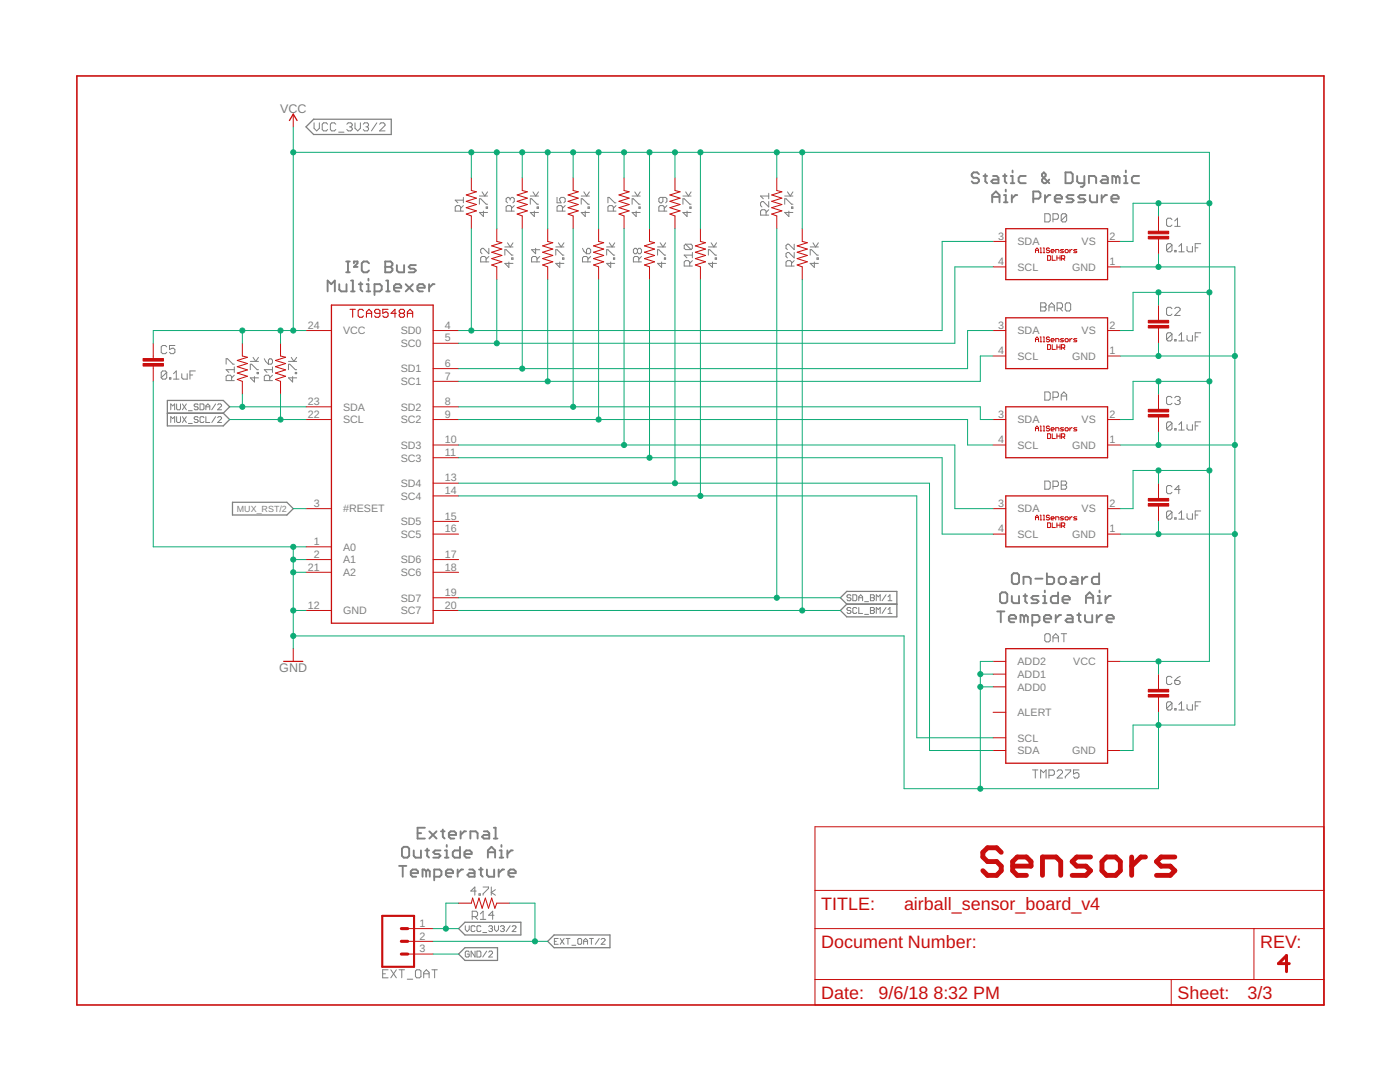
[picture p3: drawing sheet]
<svg xmlns="http://www.w3.org/2000/svg" width="279mm" height="216mm" viewBox="0 0 279 216" stroke-linecap="round" stroke-linejoin="round" font-family="sans-serif">
<g fill="none" stroke="#808080" stroke-width=".38">
<path d="M195.4 34.8l-.4-.4h-.7l-.4 .4v.3l.4 .4h.7l.4 .3v.4l-.4 .4h-.7l-.4-.4M196.3 35.1h.7M196.6 34.8v1.4l.4 .4M198 39.3h1.5M198.2 35.1h.7l.4 .4v1.1h-1.1l-.4-.4 .4-.4h1.1M200.2 35.1h.7M200.4 38.9h.3v1.5M200.5 34.8v1.4l.4 .4M200.7 37.8v.4M201.7 36.6h.7M201.7 35.1h.4v1.5M201.9 38.9v1.5"/>
<path d="M202.1 34v.4M203 38.9h-.4l-.7 .7M204.7 35.1h-1.1l-.3 .4v.7l.3 .4h1.1M206.2 39.6h1.1l.3-.3v-.7l-.3-.4h-1.1v2.2M208.6 38.9v1.5M209.4 35.8l-.7 .8h-.4l-.3-.4v-.4l.7-.7v-.3l-.4-.4-.3 .4v.3l1.4 1.5M209.6 38.9h-.3l-.7 .7M210.5 39.6h1.4v-.3l-.3-.4h-.7l-.4 .4v.7l.4 .4h.7M212.6 34.4h1.1l.4 .4v1.4l-.4 .4h-1.1zM214.3 38.9h-1.1l-.4 .4 .4 .3h.7l.4 .4-.4 .4h-1.1M215 35.1v1.1l.3 .4h1.1M216.4 35.1v1.8l-.4 .4h-.3"/>
<path d="M216.6 38.9h-1.1l-.3 .4 .3 .3h.8l.3 .4-.3 .4h-1.1M217.3 36.6v-1.5h1.1l.4 .4v1.1M217.5 38.9v1.1l.4 .4h1v-1.5M219.9 38.9v1.5M220 35.1h.7l.4 .4v1.1h-1.1l-.4-.4 .4-.4h1.1M220.9 38.9h-.3l-.7 .7M221.8 39.6h1.4v-.3l-.3-.4h-.7l-.4 .4v.7l.4 .4h.7M222.7 35.5l-.3-.4h-.4v1.5M222.7 35.5v1.1M222.7 35.5l.4-.4 .3 .4v1.1M224.3 36.6h.7M224.3 35.1h.4v1.5"/>
<path d="M224.7 34v.4M227.3 35.1h-1l-.4 .4v.7l.4 .4h1M65.4 58.1v-2.1l.7 .7 .7-.7v2.1M67.7 56.7v1.1l.4 .3h1.1v-1.4M69.1 54.3h.7M69.1 52.2h.7M69.4 52.2v2.1M70.1 58.1h.7M70.1 56h.3v2.1M70.6 52.5v-.3h.8v.3l-.8 .8h.8M71.6 56.7h.7M72 56.3v1.5l.3 .3"/>
<path d="M73.2 58.1h.7M73.2 56.7h.3v1.4M73.5 55.6v.4M73.6 52.5l-.3-.3h-.7l-.4 .3v1.5l.4 .3h.7l.3-.3M74.7 58.1h1.1l.4-.3v-.7l-.4-.4h-1.1v2.2M76.9 52.2h1.1l.3 .3v.4l-.3 .4 .3 .3v.4l-.3 .3h-1.1zM76.9 53.3h1.1M77.1 58.1h.7M77.1 56h.3v2.1M78.6 57.4h1.5v-.3l-.4-.4h-.7l-.4 .4v.7l.4 .3h.7M79.2 52.9v1.1l.4 .3h1v-1.4M81 56.7l1.4 1.4"/>
<path d="M82.4 56.7l-1.4 1.4M83 52.9h-1.1l-.3 .4 .3 .3h.7l.4 .4-.4 .3h-1M83.3 57.4h1.5v-.3l-.4-.4h-.7l-.4 .4v.7l.4 .3h.7M85.6 56.7v1.4M86.7 56.7h-.3l-.8 .7M198 40.4v-1.5l.8-.7 .7 .7v1.5M200.4 40.4h.7M199.9 118.2h.8l.3 .4v1.4l-.3 .4h-.8l-.3-.4v-1.4zM201.9 118.9v1.1l.4 .4h1.1v-1.5M202.3 114.4h.7l.4 .3v1.5l-.4 .3h-.7l-.4-.3v-1.5zM204.3 116.5v-1.4h1l.4 .4v1M204.3 118.9h.7"/>
<path d="M204.6 118.6v1.4l.4 .4M206.6 115.5h1.4M207.3 118.9h-1.1l-.4 .4 .4 .3h.7l.4 .4-.4 .4h-1.1M208.2 118.9h.3v1.5M208.5 117.8v.4M208.9 114.4v2.1h1.1l.4-.3v-.7l-.4-.4h-1.1M211.2 118.2v2.2h-1.1l-.4-.4v-.7l.4-.4h1.1M211.3 115.5l.3-.4h.8l.3 .4v.7l-.3 .3h-.8l-.3-.3zM212 119.6h1.5v-.3l-.4-.4h-.7l-.4 .4v.7l.4 .4h.7M214 115.1h.7l.4 .4v1h-1.1l-.4-.3 .4-.4h1.1M215.9 115.1v1.4M216.7 119.3h1.5"/>
<path d="M217 115.1h-.3l-.8 .7M219.1 118.9h.3v1.5M219.4 114.4v2.1h-1.1l-.4-.3v-.7l.4-.4h1.1M219.4 117.8v.4M220.6 118.9v1.5M221.7 118.9h-.4l-.7 .7M199 122h1.4M199.7 122v2.2M201.3 123.4h1.5v-.3l-.4-.4h-.7l-.4 .4v.7l.4 .4h.7M204.4 123.1l-.4-.4h-.3v1.5M204.4 123.1v1.1M204.4 123.1l.3-.4 .4 .4v1.1"/>
<path d="M206 124.2h1.1l.4-.4v-.7l-.4-.4h-1.1v2.2M208.2 120.4h.7M208.3 123.4h1.5v-.3l-.4-.4h-.7l-.4 .4v.7l.4 .4h.7M210.7 122.7v1.5M211.8 122.7h-.4l-.7 .7M213 122.7h.7l.4 .4v1.1h-1.1l-.4-.4 .4-.4h1.1M215 122.7h.7M215.3 122.4v1.4l.4 .4M216.5 122.7v1.1l.4 .4h1.1v-1.5M216.7 120.4v-1.5l.7-.7 .8 .7v1.5M218.9 122.7v1.5M219.1 120.4h.7"/>
<path d="M220 122.7h-.4l-.7 .7M220.8 123.4h1.5v-.3l-.4-.4h-.7l-.4 .4v.7l.4 .4h.7M79.7 172.8h1.4M80.2 169.3l.4-.3h.7l.4 .3v1.5l-.4 .3h-.7l-.4-.3zM80.4 172.8v2.1M82 174.2h1.4v-.3l-.3-.4h-.8l-.3 .4v.7l.3 .3h.8M82.6 169.7v1.1l.3 .3h1.1v-1.4M83.3 166.2h.8M84.8 165.2h-1.5v2.1h1.5M84.9 169.7h.7M85 173.9l-.3-.4h-.4v1.4M85 173.9v1"/>
<path d="M85 173.9l.4-.4 .4 .4v1M85.3 169.3v1.5l.3 .3M85.7 165.9l1.4 1.4M86.7 174.9h1l.4-.3v-.7l-.4-.4h-1v2.2M87.1 165.9l-1.4 1.4M87.9 169.7h-1.1l-.3 .4 .3 .3h.7l.4 .4-.4 .3h-1M88 165.9h.7M88.4 165.5v1.5l.3 .3M88.8 171.1h.7M88.8 169.7h.4v1.4M89 174.2h1.4v-.3l-.3-.4h-.8l-.3 .4v.7l.3 .3h.8M89.2 168.6v.4"/>
<path d="M89.6 166.6h1.4v-.4l-.3-.3h-.8l-.3 .3v.8l.3 .3h.8M91.3 173.5v1.4M91.8 169v2.1h-1.1l-.3-.3v-.7l.3-.4h1.1M91.9 165.9v1.4M92.4 173.5h-.3l-.8 .7M92.7 170.4h1.4v-.3l-.3-.4h-.8l-.3 .4v.7l.3 .3h.8M93 165.9h-.4l-.7 .7M93.6 173.5h.8l.3 .4v1h-1.1l-.3-.3 .3-.4h1.1M93.9 167.3v-1.4h1.1l.3 .3v1.1M95.6 173.5h.7M96 173.1v1.5l.3 .3M96.6 165.9h.7l.3 .3v1.1h-1l-.4-.3 .4-.4h1"/>
<path d="M97.2 173.5v1.1l.3 .3h1.1v-1.4M97.4 171.1v-1.4l.7-.7 .7 .7v1.4M97.4 170.1h1.4M98.6 165.2h.3v2.1M98.6 167.3h.7M99.5 173.5v1.4M99.7 171.1h.7M99.7 169.7h.4v1.4M100.1 168.6v.4M100.6 173.5h-.4l-.7 .7M101.3 169.7v1.4M101.5 174.2h1.4v-.3l-.3-.4h-.8l-.3 .4v.7l.3 .3h.8"/>
<path d="M102.3 169.7h-.3l-.7 .7"/>
</g>
<g fill="none" stroke="#808080" stroke-width=".2">
<path d="M62.7 24.5v1.1l.5 .5 .5-.5v-1.1M65.4 24.8l-.3-.3h-.5l-.3 .3v1l.3 .3h.5l.3-.3M67 24.8l-.3-.3h-.5l-.3 .3v1l.3 .3h.5l.3-.3M67.6 26.4h1M69.2 24.8l.3-.3h.5l.3 .3v.2l-.3 .3M69.7 25.3h.3M70 25.3l.3 .3v.2l-.3 .3h-.5l-.3-.3M70.8 24.5v1.1l.6 .5 .5-.5v-1.1M72.5 24.8l.2-.3h.6l.3 .3v.2l-.3 .3M73 25.3h.3M73.3 25.3l.3 .3v.2l-.3 .3h-.6l-.2-.3M75.2 24.5l-1.1 1.6"/>
<path d="M75.8 24.8l.2-.3h.6l.2 .3v.2l-1 1.1h1M92.5 39.9h-1.7l.6 .6M92.5 39.4v1.1M95.7 39.1h1.6M96.2 38.3l.6 .8 .5-.8M101.8 39.7l-.3-.3h-.2l-.3 .3v.5l.3 .3M101.8 39.7l.3-.3h.3l.2 .3v.5l-.2 .3M101.8 39.7v.2M105.8 39.1h1.7M106.4 38.3l.5 .8 .6-.8M111.2 39.4v1.1h.8l-.3-.8 .3-.3h.5l.3 .3v.5l-.3 .3M116 39.1h1.6"/>
<path d="M116.5 38.3l.6 .8 .5-.8M126.2 39.1h1.6M126.7 38.3l.5 .8 .6-.8M132.3 39.4v.8l-.3 .3h-.3l-.2-.3v-.5l.2-.3h1.1l.3 .3v.5l-.3 .3M136.3 39.1h1.6M136.8 38.3l.6 .8 .5-.8M153.4 39.1h-1.6l.5 .6M153.4 38.6v1.1M156.6 39.1h1.6M157.2 38.3l.5 .8 .5-.8M91.9 42.1v-.8l-.2-.3h-.6l-.3 .3v.8h1.7M92.5 41l-.6 .6"/>
<path d="M95.7 40.7v-1h.2l1.1 1h.3M96.5 42.1v1.1l-.8-.8h1.6M97 52.3v-.8l-.3-.3h-.5l-.3 .3v.8h1.7M97 41.3h.3v.3h-.3zM97.6 49.6v1l-1.1-1h-.3l-.3 .2v.6l.3 .2M97.6 51.2l-.6 .5M100.8 50.9v-1.1h.2l1.1 1.1h.3M100.8 49.3h1.6M101.3 48.5l.5 .8 .6-.8M101.6 52.3v1.1l-.8-.8h1.6M102.1 42.1v-.8l-.3-.3h-.5l-.3 .3v.8h1.6M102.1 51.5h.3v.2h-.3z"/>
<path d="M102.6 41l-.5 .6M105.8 40.7v-1h.3l1.1 1h.3M106.6 42.1v1.1l-.8-.8h1.7M106.9 49.6v1l-.8-.8h1.6M107.2 52.3v-.8l-.3-.3h-.5l-.3 .3v.8h1.6M107.2 41.3h.3v.3h-.3zM107.7 51.2l-.5 .5M110.9 50.9v-1.1h.3l1.1 1.1h.2M110.9 49.3h1.6M111.4 48.5l.6 .8 .5-.8M111.7 52.3v1.1l-.8-.8h1.6M112.2 42.1v-.8l-.2-.3h-.6l-.2 .3v.8h1.6"/>
<path d="M112.3 51.5h.2v.2h-.2zM112.8 41l-.6 .6M116 40.7v-1h.2l1.1 1h.3M116.2 49.6l.3 .5 .6 .5M116.8 42.1v1.1l-.8-.8h1.6M117.1 49.8l.2-.2h.3l.3 .2v.6l-.3 .2h-.5zM117.3 52.3v-.8l-.2-.3h-.6l-.3 .3v.8h1.7M117.3 41.3h.3v.3h-.3zM117.9 51.2l-.6 .5M121.1 50.9v-1.1h.2l1.1 1.1h.3M121.1 49.3h1.6M121.3 40.5v-1.1h.3l1.1 1.1h.2"/>
<path d="M121.6 48.5l.6 .8 .5-.8M121.9 52.3v1.1l-.8-.8h1.6M122.4 42.1v-.8l-.3-.3h-.5l-.3 .3v.8h1.6M122.4 51.5h.3v.2h-.3zM122.9 41l-.5 .6M126.2 40.7v-1h.2l1.1 1h.3M127 42.1v1.1l-.8-.8h1.6M127.2 49.8l-.3-.2h-.2l-.3 .2v.6l.3 .2h.2l.3-.2M127.2 49.8l.3-.2h.3l.2 .2v.6l-.2 .2h-.3l-.3-.2M127.2 49.8v.6M127.5 52.3v-.8l-.3-.3h-.5l-.3 .3v.8h1.6M127.5 41.3h.3v.3h-.3z"/>
<path d="M128 51.2l-.5 .5M131.2 50.9v-1.1h.3l1.1 1.1h.2M131.2 49.3h1.6M131.8 48.5l.5 .8 .5-.8M132 52.3v1.1l-.8-.8h1.6M132.6 42.1v-.8l-.3-.3h-.6l-.2 .3v.8h1.6M132.6 51.5h.2v.2h-.2zM133.1 41l-.5 .6M136.3 40.7v-1h.3l1.1 1h.2M136.8 48.7l-.3 .3v.6l.3 .2h1.1M136.8 48.7h1.1l.3 .3v.6l-.3 .2M136.8 48.7l1.1 1.1"/>
<path d="M137.1 42.1v1.1l-.8-.8h1.6M137.6 53.1v-.8l-.2-.3h-.6l-.3 .3v.8h1.7M137.7 41.3h.2v.3h-.2zM138.2 50.9h-1.7l.6 .6M138.2 52l-.6 .6M138.2 50.4v1.1M141.4 50.9v-1.1h.2l1.1 1.1h.3M141.4 49.3h1.6M141.9 48.5l.6 .8 .5-.8M142.2 52.3v1.1l-.8-.8h1.6M142.7 51.5h.3v.2h-.3zM152.9 42.9v-.8l-.3-.3h-.5l-.3 .3v.8h1.6"/>
<path d="M153.4 40.2v1.1l-1.1-1.1h-.2l-.3 .3v.5l.3 .3M153.4 41.8l-.5 .6M156.6 40.7v-1h.3l1.1 1h.2M157.4 42.1v1.1l-.8-.8h1.6M158 41.3h.2v.3h-.2zM158 53.1v-.8l-.3-.3h-.6l-.2 .3v.8h1.6M158.5 48.7v1.1l-1.1-1.1h-.3l-.2 .3v.6l.2 .2M158.5 50.4v1.1l-1.1-1.1h-.3l-.2 .2v.6l.2 .3M158.5 52l-.5 .6M161.7 50.9v-1.1h.3l1 1.1h.3M161.7 49.3h1.6M162.2 48.5l.6 .8 .5-.8"/>
<path d="M162.5 52.3v1.1l-.8-.8h1.6M163 51.5h.3v.2h-.3zM208.5 42.7h.8l.3 .2v1.1l-.3 .3h-.8zM210.1 43.8h.9l.2-.3v-.6l-.2-.2h-.9v1.6M212.9 42.9v1.1l-.3 .3h-.6l-.2-.3M212.9 42.9l-.3-.2h-.6l-.2 .2v1.1M212.9 42.9l-1.1 1.1M233.9 43.8l-.3-.3h-.5l-.3 .3v1.1l.3 .3h.5l.3-.3M233.9 48.9l-.3-.3h-.5l-.3 .3v1.1M233.9 48.9v1.1l-.3 .2h-.5l-.3-.2M233.9 48.9l-1.1 1.1M234.4 50h.3v.2h-.3z"/>
<path d="M234.4 45.2h1.1M234.4 44.1l.6-.6v1.7M235.3 49.2l.5-.6v1.6M235.3 50.2h1M236.9 49.2v.8l.3 .2h.8v-1M238.5 49.4h.6M239.6 48.6h-1.1v1.6M33.3 69.2l-.3-.3h-.6l-.2 .3v1.1l.2 .3h.6l.3-.3M33.3 74.3l-.3-.3h-.6l-.2 .3v1.1M33.3 74.3v1.1l-.3 .2h-.6l-.2-.2M33.3 74.3l-1.1 1.1M33.8 75.4h.3v.2h-.3z"/>
<path d="M34.6 75.6h1.1M34.6 74.6l.6-.6v1.6M34.9 68.9h-1.1v.8l.8-.2 .3 .2v.6l-.3 .3h-.5l-.3-.3M36.3 74.6v.8l.3 .2h.8v-1M37.9 74.8h.6M39 74h-1.1v1.6M45.1 72.7v-1.1h.3l1.1 1.1h.3M46.2 75.9v-.8l-.2-.2h-.6l-.3 .2v.8h1.7M46.8 73.8h-1.7l.6 .5M46.8 74.9l-.6 .5M46.8 73.2v1.1M50 73.8v-1.1h.2l1.1 1.1h.3"/>
<path d="M50 72.1h1.6M50.5 71.3l.5 .8 .6-.8M50.8 75.1v1.1l-.8-.8h1.6M51.3 74.3h.3v.3h-.3zM52.7 71.6l.3 .5 .6 .6M53.8 75.9v-.8l-.2-.2h-.6l-.3 .2v.8h1.7M53.8 71.6h.3l.3 .3v.5l-.3 .3h-.5v-.8zM54.4 73.8h-1.7l.6 .5M54.4 74.9l-.6 .5M54.4 73.2v1.1M57.6 73.8v-1.1h.2l1.1 1.1h.3M57.6 72.1h1.6"/>
<path d="M58.1 71.3l.6 .8 .5-.8M58.4 75.1v1.1l-.8-.8h1.6M58.9 74.3h.3v.3h-.3zM207.7 60.4h.8l.3 .3v.3l-.3 .3 .3 .2v.3l-.3 .3h-.8zM207.7 61.3h.8M208.5 78.2h.8l.3 .3v1.1l-.3 .2h-.8zM209.3 62.1v-1.1l.6-.6 .5 .6v1.1M209.3 61.3h1.1M210.1 79.3h.9l.2-.3v-.5l-.2-.3h-.9v1.6M211 61.5h.8l.2-.2v-.6l-.2-.3h-.8v1.7M211.5 61.5l.5 .6M211.8 79.8v-1l.5-.6 .6 .6v1"/>
<path d="M211.8 79h1.1M212.6 60.7l.3-.3h.5l.3 .3v1.1l-.3 .3h-.5l-.3-.3zM233.9 61.6l-.3-.3h-.5l-.3 .3v1.1l.3 .2h.5l.3-.2M233.9 66.7l-.3-.3h-.5l-.3 .3v1.1M233.9 79.4l-.3-.3h-.5l-.3 .3v1.1l.3 .2h.5l.3-.2M233.9 66.7v1.1l-.3 .2h-.5l-.3-.2M233.9 66.7l-1.1 1.1M234.4 67.8h.3v.2h-.3zM234.4 61.6l.3-.3h.5l.3 .3v.3l-1.1 1h1.1M234.4 79.4l.3-.3h.5l.3 .3v.3l-.3 .2M235 79.9h.2M235.2 79.9l.3 .3v.3l-.3 .2h-.5l-.3-.2"/>
<path d="M235.3 68h1M235.3 67l.5-.6v1.6M236.9 67v.8l.3 .2h.8v-1M238.5 67.2h.6M239.6 66.4h-1.1v1.6M34.1 81.8v-1.2l.4 .4 .4-.4v1.2M34.1 84.3v-1.2l.4 .4 .4-.4v1.2M35.2 80.6v1l.2 .2h.4l.2-.2v-1M35.2 83.1v1l.2 .2h.4l.2-.2v-1M36.4 80.6l.8 1.2M36.4 83.1l.8 1.2M37.2 80.6l-.8 1.2"/>
<path d="M37.2 83.1l-.8 1.2M37.6 82h.8M37.6 84.5h.8M39.5 80.8l-.2-.2h-.4l-.1 .4 .1 .2h.4l.2 .4-.2 .2h-.4l-.1-.2M39.5 83.3l-.2-.2h-.4l-.1 .4 .1 .2h.4l.2 .4-.2 .2h-.4l-.1-.2M39.9 80.6h.6l.2 .2v.8l-.2 .2h-.6zM40.7 83.3l-.2-.2h-.4l-.2 .2v.8l.2 .2h.4l.2-.2M41.1 81.2h.8M41.1 81.8v-.8l.4-.4 .4 .4v.8M41.1 83.1v1.2h.8M43 80.6l-.7 1.2M43 83.1l-.7 1.2"/>
<path d="M43.4 80.8l.2-.2h.4l.2 .2v.2l-.8 .8h.8M43.4 83.3l.2-.2h.4l.2 .2v.2l-.8 .8h.8M208.5 96h.8l.3 .3v1l-.3 .3h-.8zM210.1 97.1h.9l.2-.3v-.5l-.2-.3h-.9v1.6M211.8 96h.8l.3 .3v.2l-.3 .3 .3 .3v.2l-.3 .3h-.8zM211.8 96.8h.8M233.9 84.5l-.3-.3h-.5l-.3 .3v1M233.9 97.2l-.3-.3h-.5l-.3 .3v1l.3 .3h.5l.3-.3M233.9 84.5v1l-.3 .3h-.5l-.3-.3M233.9 84.5l-1.1 1M234.4 85.5h.3v.3h-.3zM235.3 84.7l.5-.5v1.6"/>
<path d="M235.3 85.8h1M235.5 97.7h-1.1l.8-.8v1.6M236.9 84.7v.8l.3 .3h.8v-1.1M238.5 85h.6M239.6 84.2h-1.1v1.6M169.8 118.9l-.2-.2h-.4l-.2 .4 .2 .2h.4l.2 .4-.2 .2h-.4l-.2-.2M170.2 118.7h.6l.2 .2v.8l-.2 .2h-.6zM171.4 119.3h.7M171.4 119.9v-.8l.4-.4 .3 .4v.8M173.7 118.7h.6l.2 .2-.2 .4 .2 .4-.2 .2h-.6zM173.7 119.3h.6M174.9 119.9v-1.2l.4 .4 .4-.4v1.2"/>
<path d="M176.8 118.7l-.8 1.2M177.2 119.9h.8M177.2 119.1l.4-.4v1.2M233.9 102.2l-.3-.2h-.5l-.3 .2v1.1M233.9 102.2v1.1l-.3 .3h-.5l-.3-.3M233.9 102.2l-1.1 1.1M234.4 103.3h.3v.3h-.3zM235.3 102.5l.5-.5v1.6M235.3 103.6h1M236.9 102.5v.8l.3 .3h.8v-1.1M238.5 102.8h.6M239.6 102h-1.1v1.6"/>
<path d="M169.8 121.4l-.2-.2h-.4l-.2 .2 .2 .4h.4l.2 .2-.2 .4h-.4l-.2-.2M171 121.4l-.2-.2h-.4l-.2 .2v.8l.2 .2h.4l.2-.2M171.4 121.2v1.2h.7M172.6 120.1h.7M172.6 122.6h.7M173.7 121.2h.6l.2 .2-.2 .4 .2 .4-.2 .2h-.6zM173.7 121.8h.6M174.9 122.4v-1.2l.4 .4 .4-.4v1.2M176.8 121.2l-.8 1.2M177.2 121.6l.4-.4v1.2M177.2 122.4h.8M208.8 126.4h.5l.3 .3v1.1l-.3 .3h-.5l-.3-.3v-1.1z"/>
<path d="M210.1 128.1v-1.1l.6-.6 .5 .6v1.1M210.1 127.3h1.1M211.8 126.4h1.1M212.3 126.4v1.7M233.9 135.2l-.3-.2h-.5l-.3 .2v1.1l.3 .3h.5l.3-.3M234.4 135.8h.8l.3 .3v.2l-.3 .3h-.5l-.3-.3zM235.5 135l-.5 .2-.6 .6M206.1 153.6h1M206.6 153.6v1.7M207.7 155.3v-1.7l.5 .6 .6-.6v1.7M209.3 154.7h.8l.3-.2v-.6l-.3-.3h-.8v1.7M211 153.9l.2-.3h.6l.2 .3v.3l-1 1.1h1"/>
<path d="M212.6 153.6h1.1v.3l-1.1 1.1v.3M215.3 153.6h-1.1v.9l.6-.3h.3l.2 .3v.5l-.2 .3h-.6l-.3-.3M233.9 140.3l-.3-.3h-.5l-.3 .3v1.1M233.9 140.3v1.1l-.3 .3h-.5l-.3-.3M233.9 140.3l-1.1 1.1M234.4 141.4h.3v.3h-.3zM235.3 140.6l.5-.6v1.7M235.3 141.7h1M236.9 140.6v.8l.3 .3h.8v-1.1M238.5 140.9h.6M239.6 140h-1.1v1.7M95 177.8h-1l.8-.8v1.6"/>
<path d="M95.6 178.4h.3v.2h-.3zM96.4 177h1.1v.3l-1.1 1.1v.2M98 177v1.6M98.9 177.5l-.9 .6 .9 .5M76.4 194.3h.5M77.4 193.5h-1v1.6h1M78 193.5l1.1 1.6M79.1 193.5l-1.1 1.6M79.7 193.5h1M80.2 193.5v1.6M81.3 195.4h1.1M82.9 193.8l.3-.3h.5l.3 .3v1.1l-.3 .2h-.5l-.3-.2z"/>
<path d="M84.6 195.1v-1.1l.5-.5 .5 .5v1.1M84.6 194.3h1M86.2 193.5h1.1M86.7 193.5v1.6M92.9 184.7v.8l.3 .4 .4-.4v-.8M93.6 190l-.2-.2h-.4l-.1 .2v.8l.1 .2h.4l.2-.2v-.4h-.4M94.2 182.9h.8l.3-.3v-.5l-.3-.3h-.8v1.7M94.8 182.9l.5 .6M94.8 184.9l-.2-.2h-.4l-.2 .2v.8l.2 .2h.4l.2-.2M94.8 189.8v1.2l-.8-1.2v1.2M95.2 189.8h.6l.2 .2v.8l-.2 .2h-.6zM95.9 182.4l.5-.6v1.7"/>
<path d="M95.9 183.5h1M96 184.9l-.2-.2h-.4l-.2 .2v.8l.2 .2h.4l.2-.2M96.4 186.1h.7M97.1 189.8l-.7 1.2M97.5 184.9l.2-.2h.4l.2 .2-.2 .4M97.5 190l.2-.2h.4l.2 .2v.2l-.8 .8h.8M97.9 185.3h.2M98.1 185.3l.2 .2-.2 .4h-.4l-.2-.2M98.6 182.6h-1.1l.8-.8v1.7M98.7 184.7v.8l.4 .4 .4-.4v-.8M99.9 184.9l.2-.2h.4l.1 .2-.1 .4M100.3 185.3h.2"/>
<path d="M100.5 185.3l.1 .2-.1 .4h-.4l-.2-.2M101.8 184.7l-.8 1.2M102.2 184.9l.2-.2h.4l.2 .2v.2l-.8 .8h.8M110.6 187.8h.4M111.4 187.3h-.8v1.1h.8M111.8 187.3l.8 1.1M112.6 187.3l-.8 1.1M113 187.3h.7M113.3 187.3v1.1M114.1 188.6h.8M115.5 187.3h.4l.2 .2v.7l-.2 .2h-.4l-.2-.2v-.7zM116.5 187.8h.8"/>
<path d="M116.5 188.4v-.8l.4-.3 .4 .3v.8M117.6 187.3h.8M118 187.3v1.1M119.6 187.3l-.8 1.1M120 187.5l.2-.2h.4l.2 .2v.1l-.8 .8h.8"/>
</g>
<path d="M61.1 25.3l1.5-1.5h15.5v3h-15.5zM33.4 79.9h11.2l1.2 1.3-1.2 1.2 1.2 1.3-1.2 1.3h-11.2zM33.4 82.4h11.2M46.4 100.2h10.9l1.2 1.3-1.2 1.3h-10.9zM167.7 119.3l1.3-1.3h10v5.1h-10l-1.3-1.3 1.3-1.3zM169 120.5h10M92.8 184h11.1v2.6h-11.1l-1.3-1.3zM92.8 189.1h6.5v2.5h-6.5l-1.3-1.2zM110.6 186.6h11.1v2.5h-11.1l-1.3-1.3z" fill="none" stroke="#808080" stroke-width=".25"/>
<path d="M199.8 170.1l-.9-.9h-1.8l-.9 .9v.9l.9 .9h1.8l.9 .9v.9l-.9 1h-1.8l-.9-1M202.1 172.8h3.7v-.9l-.9-.9h-1.9l-.9 .9v1.8l.9 1h1.9M208 174.7v-3.7h2.8l.9 .9v2.8M217.6 171h-2.7l-.9 .9 .9 .9h1.8l.9 .9-.9 1h-2.7M219.9 171.9l.9-.9h1.9l.9 .9v1.8l-.9 1h-1.9l-.9-1zM225.8 171v3.7M228.6 171h-.9l-1.9 1.8M234.5 171h-2.8l-.9 .9 .9 .9h1.9l.9 .9-.9 1h-2.8" fill="none" stroke="#c90d0c" stroke-width=".97"/>
<path d="M257.3 192.3h-2.2l1.7-1.6v3.2" fill="none" stroke="#c90d0c" stroke-width=".59"/>
<g fill="none" stroke="#c90d0c" stroke-width=".2">
<path d="M58.5 22.8v2.5M94.1 35.5v2.5l1 .3-2.1 .6 2.1 .6-2.1 .7 2.1 .6-2.1 .6 2.1 .7-2.1 .6 1.1 .4v2.5M104.2 35.5v2.5l1 .3-2 .6 2 .6-2 .7 2 .6-2 .6 2 .7-2 .6 1 .4v2.5M114.4 35.5v2.5l1 .3-2 .6 2 .6-2 .7 2 .6-2 .6 2 .7-2 .6 1 .4v2.5M124.5 35.5v2.5l1.1 .3-2.1 .6 2.1 .6-2.1 .7 2.1 .6-2.1 .6 2.1 .7-2.1 .6 1 .4v2.5M134.7 35.5v2.5l1 .3-2 .6 2 .6-2 .7 2 .6-2 .6 2 .7-2 .6 1 .4v2.5M155 35.5v2.5l1 .3-2 .6 2 .6-2 .7 2 .6-2 .6 2 .7-2 .6 1 .4v2.5M99.1 45.6v2.6l1.1 .2-2.1 .7 2.1 .6-2.1 .6 2.1 .7-2.1 .6 2.1 .6-2.1 .7 1 .4v2.5M109.3 45.6v2.6l1 .2-2 .7 2 .6-2 .6 2 .7-2 .6 2 .6-2 .7 1 .4v2.5M119.5 45.6v2.6l1 .2-2.1 .7 2.1 .6-2.1 .6 2.1 .7-2.1 .6 2.1 .6-2.1 .7 1.1 .4v2.5M129.6 45.6v2.6l1 .2-2 .7 2 .6-2 .6 2 .7-2 .6 2 .6-2 .7 1 .4v2.5M139.8 45.6v2.6l1 .2-2 .7 2 .6-2 .6 2 .7-2 .6 2 .6-2 .7 1 .4v2.5"/>
<path d="M160.1 45.6v2.6l1 .2-2 .7 2 .6-2 .6 2 .7-2 .6 2 .6-2 .7 1 .4v2.5M198.2 53.3h2.5M198.2 48.2h2.5M206.7 50.4v-.6l.2-.3 .4 .3v.6M206.7 50h.6M207.6 49.5h.1v.9M207.6 50.4h.3M208.2 49.5h.2v.9M208.2 50.4h.3M209.1 51h.4l.2 .2v.6l-.2 .1h-.4zM209.4 49.6l-.1-.1-.5 .1 .2 .4 .4 .1-.1 .3-.5-.1M209.8 50.1h.6l-.2-.3h-.3l-.1 .2v.3l.4 .1"/>
<path d="M210 51v.9h.6M210.7 50.4v-.6h.5l.1 .2v.4M210.9 51v.9M210.9 51.5h.7M211.6 51v.9M211.9 51.6h.4l.2-.4-.2-.2h-.4v.9M212.2 51.6l.3 .3M212.3 49.8h-.5l-.2 .2 .7 .3-.2 .1h-.5M212.6 50l.1-.2h.3l.2 .5-.5 .1-.1-.1zM213.5 49.8v.6M214 49.8l-.5 .3M214.9 49.8h-.5l-.1 .2 .6 .3-.1 .1h-.5"/>
<path d="M221 53.3h2.6M221 48.2h2.6M231.2 43.1v3M231.2 47.7v3M30.6 68.5v3M30.6 73v3.1M48.4 68.5v2.5l1 .3-2.1 .6 2.1 .6-2.1 .7 2.1 .6-2.1 .6 2.1 .7-2.1 .6 1.1 .4v2.5M56 68.5v2.5l1 .3-2 .6 2 .6-2 .7 2 .6-2 .6 2 .7-2 .6 1 .4v2.5M61.1 66h5M86.4 66h5.1M86.4 68.5h5.1M86.4 73.6h5.1"/>
<path d="M86.4 76.1h5.1M198.2 66h2.5M198.2 71h2.5M206.7 68.2v-.6l.2-.4 .4 .4v.6M206.7 67.7h.6M207.6 67.2h.1v1M207.6 68.2h.3M208.2 67.2h.2v1M208.2 68.2h.3M209.1 68.8h.4l.2 .1v.7l-.2 .1h-.4zM209.4 67.4l-.1-.2h-.3l-.2 .4 .2 .1h.3l.1 .3-.1 .2h-.3l-.2-.2M209.8 67.9h.6l-.2-.3h-.3l-.1 .1 .1 .5h.3"/>
<path d="M210 68.8v.9h.6M210.7 68.2v-.6h.5l.1 .1v.5M210.9 68.8v.9M210.9 69.3h.7M211.6 68.8v.9M211.9 69.4h.4l.2-.1-.2-.5h-.4v.9M212.2 69.4l.3 .3M212.3 67.6h-.5l-.2 .1 .7 .3-.2 .2h-.5M212.6 67.7l.1-.1h.3l.2 .4-.2 .2h-.3l-.1-.2zM213.5 67.6v.6M214 67.6l-.5 .3M214.9 67.6h-.5l-.1 .1 .5 .2 .1 .1-.1 .2h-.5"/>
<path d="M221 66h2.6M221 71h2.6M231.2 60.9v3M231.2 65.4v3.1M231.2 78.6v3.1M61.1 81.2h5M61.1 83.7h5M86.4 81.2h5.1M86.4 83.7h5.1M86.4 88.8h5.1M86.4 91.3h5.1M86.4 96.4h5.1"/>
<path d="M86.4 99h5.1M198.2 83.7h2.5M198.2 88.8h2.5M206.7 86v-.7l.2-.3 .4 .3v.7M206.7 85.5h.6M207.6 85h.1v1M207.6 86h.3M208.2 85h.2v1M208.2 86h.3M209.1 86.6h.4l.2 .1v.6l-.2 .2h-.4zM209.4 85.2l-.1-.2h-.3l-.2 .3 .5 .2 .1 .3-.1 .2h-.3l-.2-.2M209.8 85.7h.6l-.2-.4-.4 .2 .1 .5h.3"/>
<path d="M210 86.6v.9h.6M210.7 86v-.7h.5l.1 .2v.5M210.9 86.6v.9M210.9 87h.7M211.6 86.6v.9M211.9 87.2h.4l.2-.5-.2-.1h-.4v.9M212.2 87.2l.3 .3M212.3 85.3h-.5l-.2 .2 .7 .3-.2 .2h-.5M212.6 85.5l.4-.2 .2 .5-.2 .2h-.3l-.1-.2zM213.5 85.3v.7M214 85.3l-.5 .4M214.9 85.3h-.5l-.1 .2 .6 .3-.1 .2h-.5"/>
<path d="M221 83.7h2.6M221 88.8h2.6M231.2 83.2v3.1M231.2 96.4v3.1M61.1 109.1h5M61.1 111.7h5M61.1 114.2h5M61.1 101.5h5M86.4 111.7h5.1M86.4 114.2h5.1M86.4 104h5.1M86.4 106.6h5.1"/>
<path d="M86.4 119.3h5.1M198.2 101.5h2.5M198.2 106.6h2.5M206.7 103.7v-.6l.2-.3 .4 .3v.6M206.7 103.3h.6M207.6 102.8h.1v.9M207.6 103.7h.3M208.2 102.8h.2v.9M208.2 103.7h.3M209.1 104.3h.4l.2 .2v.6l-.2 .2h-.4zM209.4 103l-.1-.2-.5 .2 .2 .3h.3l.1 .1-.1 .3-.5-.1M209.8 103.4h.6l-.2-.3-.4 .2v.3l.4 .1"/>
<path d="M210 104.3v1h.6M210.7 103.7v-.6h.5l.1 .2v.4M210.9 104.3v1M210.9 104.8h.7M211.6 104.3v1M211.9 105h.4l.2-.5-.2-.2h-.4v1M212.2 105l.3 .3M212.3 103.1h-.5l-.2 .2 .7 .3-.2 .1h-.5M212.6 103.3l.4-.2 .2 .5-.5 .1-.1-.1zM213.5 103.1v.6M214 103.1l-.5 .3M214.9 103.1h-.5l-.1 .2 .1 .1h.4l.1 .2-.1 .1h-.5"/>
<path d="M221 101.5h2.6M221 106.6h2.6M231.2 101v3M58.5 129.4v2.6M61.1 121.8h5M86.4 121.8h5.1M198.2 137.1h2.5M198.2 132h2.5M198.2 134.5h2.5M221 132h2.6M231.2 134.5v3.1M231.2 139.1v3"/>
<path d="M198.2 142.1h2.5M198.2 147.2h2.5M198.2 149.8h2.5M221 149.8h2.6M162.6 165h101.6v35.5h-101.6zM162.6 177.7h101.6M81.4 185.3h5M81.4 187.8h5M81.4 190.4h5M91.5 180.2h2.6l.2-1 .7 2 .6-2 .6 2 .7-2 .6 2 .6-2 .7 2 .3-1h2.6M162.6 185.3h101.6M162.6 195.5h101.6"/>
<path d="M233.7 195.5v5M250.3 185.3v10.2"/>
</g>
<g fill="#c90d0c" stroke="#c90d0c" stroke-width=".2">
<path d="M229.2 64.9h4v.5h-4z"/>
<path d="M229.2 63.9h4v.5h-4z"/>
<path d="M229.2 82.7h4v.5h-4z"/>
<path d="M229.2 81.7h4v.5h-4z"/>
<path d="M229.2 100.5h4v.5h-4z"/>
<path d="M229.2 99.5h4v.5h-4z"/>
<path d="M229.2 47.2h4v.5h-4z"/>
<path d="M229.2 46.1h4v.6h-4z"/>
<path d="M28.6 72.5h4v.5h-4z"/>
<path d="M28.6 71.5h4v.6h-4z"/>
<path d="M229.2 138.6h4v.5h-4z"/>
<path d="M229.2 137.6h4v.5h-4z"/>
</g>
<g fill="none" stroke="#c90d0c" stroke-width=".21">
<path d="M69.8 61.7h1.1M70.4 61.7v1.6M72.5 62l-.2-.3h-.5l-.3 .3v1l.3 .3h.5l.2-.3M73.1 63.3v-1l.5-.6 .6 .6v1M73.1 62.5h1.1M75.8 62.5h-.8l-.2-.2v-.3l.2-.3h.5l.3 .3v1l-.3 .3h-.5l-.2-.3M77.4 61.7h-1v.8l.5-.2h.3l.2 .2v.5l-.2 .3h-.5l-.3-.3M79.1 62.5h-1.1l.8-.8v1.6M79.9 62.5l-.2-.2v-.3l.2-.3h.6l.2 .3v.3l-.2 .2M79.9 62.5l-.2 .3v.2l.2 .3h.6l.2-.3v-.2l-.2-.3M79.9 62.5h.6M81.3 62.5h1.1"/>
<path d="M81.3 63.3v-1l.5-.6 .6 .6v1"/>
</g>
<path d="M57.8 24l.7-1.2 .8 1.2M200.7 45.6h20.3v10.2h-20.3zM66.1 60.9h20.3v63.5h-20.3zM200.7 63.4h20.3v10.2h-20.3zM200.7 81.2h20.3v10.1h-20.3zM200.7 99h20.3v10.1h-20.3zM56.6 132h3.8M200.7 129.4h20.3v22.9h-20.3z" fill="none" stroke="#c90d0c" stroke-width=".25"/>
<path d="M15.3 15.2h248.9v185.3h-248.9z" fill="none" stroke="#c90d0c" stroke-width=".32"/>
<path d="M76.3 182.8h6.3v10.1h-6.3z" fill="none" stroke="#c90d0c" stroke-width=".42"/>
<path d="M80.1 190.4h1.3M80.1 187.8h1.3M80.1 185.3h1.3" fill="none" stroke="#c90d0c" stroke-width=".61"/>
<g fill="none" stroke="#0dab76" stroke-width=".2">
<path d="M58.5 25.3v40.7M58.5 30.4h182.9v101.6h-17.8M94.1 30.4v5.1M99.1 30.4v15.2M104.2 30.4v5.1M109.3 30.4v15.2M114.4 30.4v5.1M119.5 30.4v15.2M124.5 30.4v5.1M129.6 30.4v15.2M134.7 30.4v5.1M139.8 30.4v15.2"/>
<path d="M155 30.4v5.1M160.1 30.4v15.2M94.1 45.6v20.4M99.1 55.8v12.7M104.2 45.6v28M109.3 55.8v20.3M114.4 45.6v35.6M119.5 55.8v27.9M124.5 45.6v43.2M129.6 55.8v35.5M134.7 45.6v50.8M139.8 55.8v43.2"/>
<path d="M155 45.6v73.7M160.1 55.8v66M198.2 53.3h-7.6v15.2h-99.1M198.2 48.2h-10.2v17.8h-96.5M223.6 53.3h22.8v91.4h-20.3v5.1h-2.5M231.2 40.6v2.5M231.2 50.7v2.6M231.2 58.3v2.6M241.4 58.3h-15.3v7.7h-2.5M241.4 40.6h-15.3v7.6h-2.5M30.6 76.1v33h30.5M48.4 66v2.5"/>
<path d="M48.4 78.6v2.6M56 66v2.5M56 78.6v5.1M61.1 66h-30.5v2.5M198.2 66h-5.1v7.6h-101.6M198.2 71h-2.6v5.1h-104.1M223.6 71h22.8M231.2 68.5v2.5M231.2 76.1v2.5M241.4 76.1h-15.3v7.6h-2.5M45.8 81.2h15.3M45.8 83.7h15.3"/>
<path d="M91.5 88.8h99.1v12.7h7.6M91.5 91.3h96.5v15.3h10.2M91.5 83.7h101.6v5.1h5.1M91.5 81.2h104.1v2.5h2.6M91.5 96.4h94v53.4h12.7M91.5 99h91.5v48.2h15.2M223.6 88.8h22.8M231.2 86.3v2.5M231.2 93.9v2.5M241.4 93.9h-15.3v7.6h-2.5M58.5 101.5h2.6M58.5 109.1v20.3"/>
<path d="M58.5 111.7h2.6M58.5 114.2h2.6M91.5 119.3h76.2M223.6 106.6h22.8M231.2 104v2.6M58.5 126.9h121.9v30.5h50.8v-15.3M58.5 121.8h2.6M91.5 121.8h76.2M195.6 137.1h2.6M195.6 134.5h2.6M198.2 132h-2.6v25.4M231.2 132v2.5"/>
<path d="M86.4 185.3h5.1M86.4 190.4h5.1M86.4 187.8h22.9M91.5 180.2h-2.5v5.1M101.7 180.2h5.1v7.6"/>
</g>
<g fill="#0dab76" stroke="#0dab76" stroke-width=".2">
<circle cx="99.1" cy="68.5" r=".51"/>
<circle cx="94.1" cy="66" r=".51"/>
<circle cx="104.2" cy="73.6" r=".51"/>
<circle cx="109.3" cy="76.1" r=".51"/>
<circle cx="114.4" cy="81.2" r=".51"/>
<circle cx="119.5" cy="83.7" r=".51"/>
<circle cx="124.5" cy="88.8" r=".51"/>
<circle cx="129.6" cy="91.3" r=".51"/>
<circle cx="134.7" cy="96.4" r=".51"/>
<circle cx="139.8" cy="99" r=".51"/>
<circle cx="134.7" cy="30.4" r=".51"/>
<circle cx="129.6" cy="30.4" r=".51"/>
<circle cx="124.5" cy="30.4" r=".51"/>
<circle cx="119.5" cy="30.4" r=".51"/>
<circle cx="114.4" cy="30.4" r=".51"/>
<circle cx="109.3" cy="30.4" r=".51"/>
<circle cx="104.2" cy="30.4" r=".51"/>
<circle cx="99.1" cy="30.4" r=".51"/>
<circle cx="94.1" cy="30.4" r=".51"/>
<circle cx="58.5" cy="30.4" r=".51"/>
<circle cx="139.8" cy="30.4" r=".51"/>
<circle cx="56" cy="66" r=".51"/>
<circle cx="58.5" cy="66" r=".51"/>
<circle cx="48.4" cy="66" r=".51"/>
<circle cx="231.2" cy="58.3" r=".51"/>
<circle cx="231.2" cy="40.6" r=".51"/>
<circle cx="241.4" cy="58.3" r=".51"/>
<circle cx="231.2" cy="76.1" r=".51"/>
<circle cx="241.4" cy="76.1" r=".51"/>
<circle cx="231.2" cy="93.9" r=".51"/>
<circle cx="241.4" cy="93.9" r=".51"/>
<circle cx="241.4" cy="40.6" r=".51"/>
<circle cx="231.2" cy="132" r=".51"/>
<circle cx="155" cy="30.4" r=".51"/>
<circle cx="160.1" cy="30.4" r=".51"/>
<circle cx="89" cy="185.3" r=".51"/>
<circle cx="155" cy="119.3" r=".51"/>
<circle cx="160.1" cy="121.8" r=".51"/>
<circle cx="58.5" cy="109.1" r=".51"/>
<circle cx="58.5" cy="111.7" r=".51"/>
<circle cx="58.5" cy="114.2" r=".51"/>
<circle cx="58.5" cy="121.8" r=".51"/>
<circle cx="231.2" cy="144.7" r=".51"/>
<circle cx="58.5" cy="126.9" r=".51"/>
<circle cx="246.4" cy="106.6" r=".51"/>
<circle cx="246.4" cy="88.8" r=".51"/>
<circle cx="246.4" cy="71" r=".51"/>
<circle cx="231.2" cy="106.6" r=".51"/>
<circle cx="231.2" cy="88.8" r=".51"/>
<circle cx="231.2" cy="71" r=".51"/>
<circle cx="231.2" cy="53.3" r=".51"/>
<circle cx="195.6" cy="157.4" r=".51"/>
<circle cx="195.6" cy="137.1" r=".51"/>
<circle cx="195.6" cy="134.5" r=".51"/>
<circle cx="48.4" cy="81.2" r=".51"/>
<circle cx="56" cy="83.7" r=".51"/>
<circle cx="106.8" cy="187.8" r=".51"/>
</g>
<g font-size="3.6" fill="#c90d0c">
<text x="163.9" y="181.5">TITLE:</text>
<text x="180.4" y="181.5">airball_sensor_board_v4</text>
<text x="163.9" y="189.1">Document Number:</text>
<text x="251.5" y="189.1">REV:</text>
<text x="163.9" y="199.3">Date:</text>
<text x="175.3" y="199.3">9/6/18</text>
<text x="186.3" y="199.3">8:32 PM</text>
<text x="235" y="199.3">Sheet:</text>
<text x="249" y="199.3">3/3</text>
</g>
<g font-size="2.5" fill="#808080">
<text x="55.9" y="22.5">VCC</text>
<text x="55.7" y="134">GND</text>
</g>
<g font-size="2.1" fill="#808080">
<text x="199.2" y="47.8">3</text>
<text x="221.4" y="47.8">2</text>
<text x="199.2" y="52.9">4</text>
<text x="203.1" y="48.9">SDA</text>
<text x="215.9" y="48.9">VS</text>
<text x="221.4" y="52.9">1</text>
<text x="203.1" y="54">SCL</text>
<text x="214" y="54">GND</text>
<text x="61.4" y="65.6">24</text>
<text x="88.8" y="65.6">4</text>
<text x="199.2" y="65.6">3</text>
<text x="221.4" y="65.6">2</text>
<text x="68.5" y="66.7">VCC</text>
<text x="80" y="66.7">SD0</text>
<text x="80" y="69.2">SC0</text>
<text x="88.8" y="68.1">5</text>
<text x="199.2" y="70.7">4</text>
<text x="203.1" y="66.7">SDA</text>
<text x="203.1" y="71.8">SCL</text>
<text x="214" y="71.8">GND</text>
<text x="215.9" y="66.7">VS</text>
<text x="221.4" y="70.7">1</text>
<text x="80" y="74.3">SD1</text>
<text x="80" y="76.9">SC1</text>
<text x="88.8" y="73.2">6</text>
<text x="88.8" y="75.7">7</text>
<text x="61.4" y="80.8">23</text>
<text x="61.4" y="83.4">22</text>
<text x="68.5" y="81.9">SDA</text>
<text x="80" y="81.9">SD2</text>
<text x="88.8" y="80.8">8</text>
<text x="88.8" y="83.4">9</text>
<text x="199.2" y="83.4">3</text>
<text x="221.4" y="83.4">2</text>
<text x="68.5" y="84.5">SCL</text>
<text x="80" y="84.5">SC2</text>
<text x="80" y="89.6">SD3</text>
<text x="88.8" y="88.4">10</text>
<text x="199.2" y="88.4">4</text>
<text x="203.1" y="84.5">SDA</text>
<text x="203.1" y="89.6">SCL</text>
<text x="214" y="89.6">GND</text>
<text x="215.9" y="84.5">VS</text>
<text x="221.4" y="88.4">1</text>
<text x="80" y="92.1">SC3</text>
<text x="88.8" y="91">11</text>
<text x="62.6" y="101.1">3</text>
<text x="80" y="97.2">SD4</text>
<text x="80" y="99.7">SC4</text>
<text x="88.8" y="96.1">13</text>
<text x="88.8" y="98.6">14</text>
<text x="199.2" y="101.1">3</text>
<text x="221.4" y="101.1">2</text>
<text x="68.5" y="102.3">#RESET</text>
<text x="80" y="104.8">SD5</text>
<text x="80" y="107.3">SC5</text>
<text x="88.8" y="103.7">15</text>
<text x="88.8" y="106.2">16</text>
<text x="199.2" y="106.2">4</text>
<text x="203.1" y="102.3">SDA</text>
<text x="203.1" y="107.3">SCL</text>
<text x="214" y="107.3">GND</text>
<text x="215.9" y="102.3">VS</text>
<text x="221.4" y="106.2">1</text>
<text x="61.4" y="113.8">21</text>
<text x="62.6" y="108.8">1</text>
<text x="62.6" y="111.3">2</text>
<text x="68.5" y="109.9">A0</text>
<text x="68.5" y="112.4">A1</text>
<text x="80" y="112.4">SD6</text>
<text x="88.8" y="111.3">17</text>
<text x="88.8" y="113.8">18</text>
<text x="68.5" y="115">A2</text>
<text x="80" y="115">SC6</text>
<text x="88.8" y="118.9">19</text>
<text x="61.4" y="121.5">12</text>
<text x="68.5" y="122.6">GND</text>
<text x="80" y="120">SD7</text>
<text x="80" y="122.6">SC7</text>
<text x="88.8" y="121.5">20</text>
<text x="203.1" y="137.8">ADD0</text>
<text x="203.1" y="135.3">ADD1</text>
<text x="203.1" y="132.7">ADD2</text>
<text x="214.2" y="132.7">VCC</text>
<text x="203.1" y="142.9">ALERT</text>
<text x="203.1" y="148">SCL</text>
<text x="203.1" y="150.5">SDA</text>
<text x="214" y="150.5">GND</text>
<text x="83.7" y="184.9">1</text>
<text x="83.7" y="187.5">2</text>
<text x="83.7" y="190">3</text>
</g>
<text font-size="1.8" fill="#808080" x="47.3" y="102.1">MUX_RST/2</text>
</svg>
